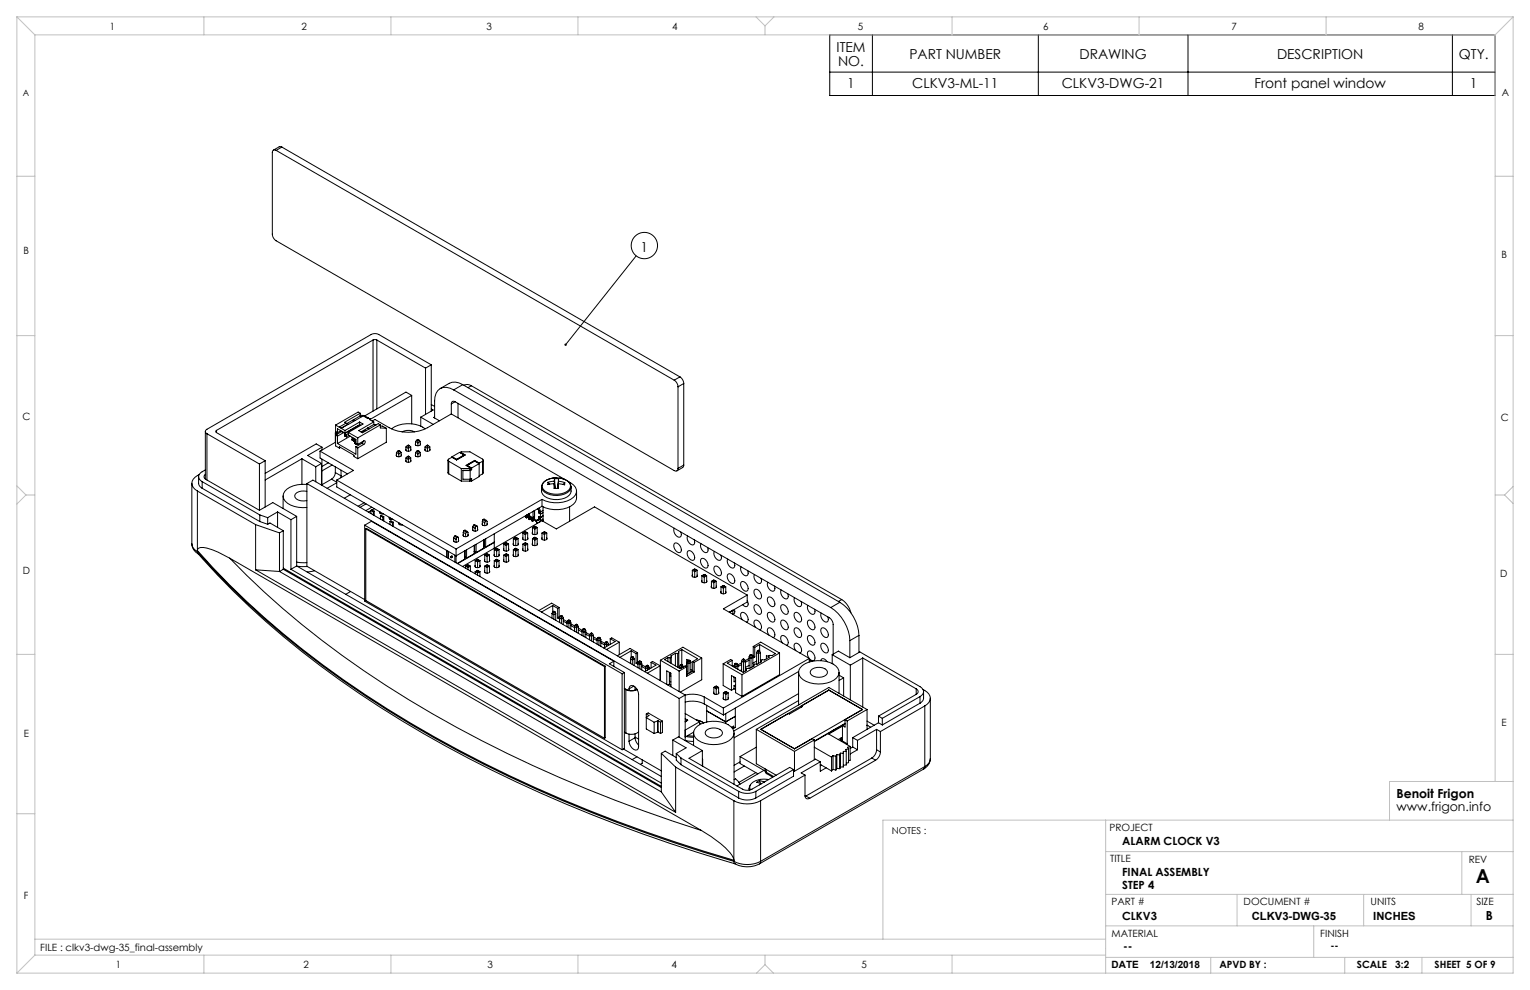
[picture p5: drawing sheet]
<svg xmlns="http://www.w3.org/2000/svg" width="432mm" height="279mm" viewBox="0 0 432 279" stroke-linecap="round" stroke-linejoin="round" font-family="sans-serif">
<g fill="none" stroke="#000" stroke-width=".28">
<path d="M234.2 9.8h187.8v17.2h-187.8zM246.2 9.8v17.2M293 9.8v17.2M335.3 9.8v17.2M409.9 9.8v17.2M234.2 20.4h187.8M77.9 42.4a.66 .66 0 0 0-.7 0 .66 .66 0 0 0-.3 .7v23a2.38 2.38 0 0 0 1 1.9l112.4 64.8a.66 .66 0 0 0 .7 .1 .66 .66 0 0 0 .4-.7M77.9 42.4l112.4 64.9M79.5 41.5l-.5-.1-1.8 1M79.5 41.5l-1.6 .9M79.5 41.5l112.4 64.9M179.5 72.2l-19.9 25.1"/>
<path d="M105.3 96h1.1M105.3 96l-44.2 25.5M105.3 96v20M106.4 96l13.7 7.9M106.4 96v19.4M94.7 120l1.1 .5M94.7 120v1.8l.5 .3M97.7 119.4l-1.9 1.1M98.2 119.7l.1 .1M98.2 119.7l-1.9 1.1M99.7 118.5v.5M99.7 118.5l.5 .2"/>
<path d="M99.7 118.5l-1.8 1M101.5 119.1l1 .6-4.2 2.3M101.5 119.1l-4.1 2.4M101.5 119.1v.7M101.5 119.8l-4.2 2.6M101.5 119.8l.3 .2M101.7 116.6l-.6-.3-6.4 3.7M101.7 117.2l1.1 .1 1 .6M101.7 116.6l-4.5 2.6 1 .5M101.7 117.4l.4 .2M101.7 116.6v.8M101.7 117.4l-2 1.1"/>
<path d="M103.3 117.9h.5M103.8 117.9v.1M104.5 118.3l-2-.9-6.2 3.5M104.5 118.3l-.2 .1 1.2 .7M104.5 118.3v.2M105.5 119.1l-4.3 2.4 1.1 .6 4.5-2.5 .5 .3M105.5 119.1v.7M105.5 119.8l-1.7 1M105.5 119.8l.6 .1M107.3 119.9l-6.3 3.7M107.3 119.9v.9l1.7 .1M116.2 111.6l-1.6-.9-11.7 6.7"/>
<path d="M116.2 111.6l-11.7 6.8M116.2 111.6v8M118.7 117.7l3.6 2.1M118.7 117.7v2.6M120.1 103.9v13.1M121.7 103l-14.8-8.6a2.38 2.38 0 0 0-2.2 0l-46.3 26.8a.66 .66 0 0 0-.4 .6 .66 .66 0 0 0 .4 .6M121.7 103l-1.6 .9M121.7 103v13M121.7 115.4l.6 .3-3.6 2M121.7 114.2l1 .5M122.7 117.7l-.3 .1 1.6 1M127.4 116.8l-6.8 3.9a11.9 11.9 0 0 1-10.7 0l-4.1-2.3-.8 .4"/>
<path d="M127.4 114v2.8M127.4 116.8l32.1 18.6M128 110a3.3 3.3 0 0 0-3.8-.3 3.3 3.3 0 0 0-1.5 3.4v4.9M128 110l106.5 61.5M128.4 113.4l105.7 60.9a2.38 2.38 0 0 1 1 1.9v8.4M128.4 113.4a.66 .66 0 0 0-.7-.1 .66 .66 0 0 0-.3 .7M128.4 113.4l-1 .6M129.3 113.8v4.1M130.6 108.6a3.8 3.8 0 0 0-3.8-.4l-2.6 1.5M130.6 108.6l-2.6 1.4M130.6 108.6l106.4 61.4M131 108.8l.1-.1a1.9 1.9 0 0 1 1.9 .2"/>
<path d="M133 108.9l104.6 60.3M133 108.9l-.9 .5M190.3 107.3a2.38 2.38 0 0 1 1.1 1.9M191.4 109.2v23M191.9 106.4a2.38 2.38 0 0 1 1.1 1.8M191.9 106.4l-1.6 .9M193 108.2l-1.6 1M193 108.2v23.1M54.1 136.4v17.1a2.67 2.67 0 0 0 1.6 2.2M55.7 138.6v17.1M55.7 138.6l16.4 9.5M56 134.5v1.9a1.71 1.71 0 0 0 1.1 1.4"/>
<path d="M56.2 133.9a2.54 2.54 0 0 0-1.6 3.7l1.1 1M57.1 137.8l16.2 9.4M57.1 135.9l16.2 9.4M57.1 135.9v1.9M58 133.9a.79 .79 0 0 0-.4 .7 .79 .79 0 0 0 .5 .7l15.1 8.7M58 132.6a2.66 2.66 0 0 0-2 1.9 1.71 1.71 0 0 0 1.1 1.4M58 121.8v13.4M58.4 122.4l14.8 8.6M58.4 122.4v13.1M61.1 121.5a.33 .33 0 0 0-.2 .3 .33 .33 0 0 0 .2 .3M61.1 122.1l13.7 7.9M61.1 121.5v.6"/>
<path d="M73.2 131v13M74.8 130l-1.6 1M74.8 130v13.1M79.9 140v3.5M85.2 129.5l-10.4 6M85.2 129.5l3.9 2.2M85.2 129.5v7.2M86.6 136.7h-.2a7.1 7.1 0 0 0-6 2 2.55 2.55 0 0 0 1.6 3.8 9 9 0 0 0 4.6 .7M86.6 138.7a2.73 2.73 0 0 0-3.4 1.2 2.55 2.55 0 0 0 3.4 1.4M86.6 136.5v23.3l16.3 9.4M86.6 136.5l105.1 60.6M86.6 136.5l1.7-1 105.1 60.7"/>
<path d="M89.1 131.7v4.3M90.3 127.3l9.5 5.5-4.8 2.7M90.3 127.3v2l7.8 4.4M90.7 130.8l-1.6 .9M90.7 130.8v6.1M90.9 126.2l-4.1 2.3 3.9 2.3M90.9 126.2l-1.7-.9-14.4 8.3M90.9 126.2v.8M90.9 129.6v7.4M92.7 130.6l-1.8 1.1M93.6 135.2l-2.7 1.6M93.6 135.2l1.4 .9"/>
<path d="M93.7 131.2l-2.8 1.7M94.6 133.4a2.38 2.38 0 0 1-1 1.8M94.6 122.2l.6 .3M94.6 133.4l1.7 .9M94.6 122.2v2.6M94.6 131.8v1.6M94.7 122.8v3l1.1 .7M94.7 122.8l.5 .3M94.7 124.8l-4.4 2.5M95 122l-.4 .2M95 136.2l-2.7 1.6M95 135.5l33.7 19.4"/>
<path d="M95 135.5v1.9l33.7 19.5 24.3-14M95.2 125.2l5.2 3v-2.1M95.2 123.1v2.1M95.8 120.5l.5 .3M95.8 126.5v-.4l4.1 2.4v.3l1.1 .7M96.1 126.3l-.3 .2M96.2 121.6l-1 .5M96.3 134.3l-.1 .5M96.3 132.7v1.6M96.3 120.9l1.1 .6M96.3 120.8v.1M96.4 121.8l.5 .3"/>
<path d="M96.4 121.8l-1.7 1M96.5 121.7l-.1 .1M96.9 122.1l-1.7 1M97 122l-.1 .1M97.3 123h.1M97.3 123l.5 .3M97.3 122.8l.1 .1M97.3 122.4l.5 .3M97.3 122.4v.6M97.4 121.5v.7l-2.2-1.2v1.1M97.4 122.9v.1M97.8 122.7l-.4 .2"/>
<path d="M97.8 122.7v.6M98.3 122l2.7 1.6M98.3 122v.8l2.1 1.2 .1 1.4M98.3 122.4l-.5 .3M98.5 122.9l-.7 .4M98.8 123.1l-3.6 2.1M98.9 139.6l-1.7 1M99.4 123.6v.6l.5 .3M99.4 124.1h.1M99.4 123.6l.5 .3M99.5 124.1v.2M99.5 123.5l-.1 .1"/>
<path d="M99.7 120.9h.1M99.9 123.9v.6M99.9 123.9l-.4 .2M100.1 124.8v.3l.4 .3M100.1 124.8l.3 .2M100.1 123.8l-.2 .1M100.4 125.1l.6 .3M100.4 126.1l.6 .3M100.4 124.2l-.5 .3M100.4 124.6l-.3 .2M100.7 125.3l-.2 .1M101 125.4l2-1 .1 .5-.4 .5"/>
<path d="M101 123.6v1.8M101 126.4v3.1M101 120.2l.2 .2M102.1 125.1l.6 .3M102.1 125.1l-1.7 1M102.5 124.5l-.4 .6M102.7 125.4l-1.7 1M103.3 121.6l-.2-.2-1 .6M103.8 120.8l-1.9 1.1M103.8 120.8l.4 .2M107.3 120.2l.7 .1 1 .6M109 120.9v3.9l-8 4.7"/>
<path d="M110.5 121a8.4 8.4 0 0 1 9.5 0M111.9 128.3a.68 .68 0 0 0 .7 .6 .68 .68 0 0 0 .6-.6M111.9 127.7l.7 .4 .6-.4M111.9 127.7v1M112.3 127.3l.3 .2M112.3 127.3l.3-.1 .3 .1M112.3 127.3l-.4 .4M112.6 127.5v1.4M112.9 127.3l.3 .4M112.9 127.3l-.3 .2M113.2 127.7v1M114.6 126.8a.68 .68 0 0 0 .6 .6 .68 .68 0 0 0 .7-.6"/>
<path d="M114.6 129.9a.68 .68 0 0 0 .6 .6 .68 .68 0 0 0 .7-.6M114.6 129.3l.6 .3 .7-.3M114.6 126.1v1M114.6 129.3v.9M114.6 126.1l.6 .4 .7-.4M114.9 128.9l-.3 .4M114.9 128.9l.3 .2M114.9 128.9l.3-.2 .3 .2M114.9 125.8l.3 .1M114.9 125.8l.3-.2 .3 .2M114.9 125.8l-.3 .3M115.2 125.9v1.5"/>
<path d="M115.2 129.1v1.4M115.5 128.9l.4 .4M115.5 128.9l-.3 .2M115.5 125.8l-.3 .1M115.5 125.8l.4 .3M115.9 126.1v1M115.9 129.3v.9M117 121.9a3.8 3.8 0 0 0-3.5 0M117.3 125.2a.68 .68 0 0 0 .6 .6 .68 .68 0 0 0 .7-.6M117.3 128.3a.68 .68 0 0 0 .6 .6 .68 .68 0 0 0 .7-.6M117.3 124.6l.6 .4 .7-.4M117.3 127.7l.6 .4 .7-.4"/>
<path d="M117.3 124.6v1M117.3 127.7v1M117.6 127.3l-.3 .4M117.6 127.3l.3 .2M117.6 127.3l.3-.1 .3 .1M117.6 124.2l.3 .2M117.6 124.2l.3-.2 .3 .2M117.6 124.2l-.3 .4M117.9 124.4v1.4M117.9 127.5v1.4M118.2 127.3l-.3 .2M118.2 127.3l.4 .4"/>
<path d="M118.2 124.2l-.3 .2M118.2 124.2l.4 .4M118.6 124.6v1M118.6 127.7v1M120 126.8a.68 .68 0 0 0 .6 .6 .68 .68 0 0 0 .7-.6M120 126.1l.6 .4 .7-.4M120 126.1v1M120.3 125.8l.3-.2 .3 .2M120.3 125.8l-.3 .3M120.3 125.8l.3 .1M120.6 125.9v1.5M120.9 125.8l-.3 .1"/>
<path d="M120.9 125.8l.4 .3M121.3 126.1v1M126.4 129.9v3.5l.2 .3M126.6 130.2l3.6 2M126.6 130.2v3.5M126.6 133.7l3.6 2.1M127.5 129l-.9 .6a.32 .32 0 0 0-.2 .3 .32 .32 0 0 0 .2 .3M127.6 128.9l1.3 .7M127.6 128.9v.2M127.6 129.1l1.3 .6M128.9 129.6v.1M130 127.6l2.6-.1 3.6 2.1a.32 .32 0 0 1 .2 .3 .32 .32 0 0 1-.2 .3"/>
<path d="M130 127.6l1.3 .8-2.4 1.4-1.4-.8M130 127.8l1.2 .7M130 127.8h-.1M130 127.6v.2M130.2 135.8h2.4M130.2 132.2v3.6M130.2 132.2h2.4M130.6 132.8h2.1M131 128.4l-1.3-.7-2.1 1.2M131 128.4l-2.1 1.3M131 128.4l-2.1 1.2M131.8 131.3l1.2 .8"/>
<path d="M131.8 131.3l1.3 .8M132.6 132.2v.5M132.6 135.3v.5M132.6 132.7h-2v2.6h2.1M132.7 132.8v2.5M132.7 135.3l.4-.3v.8M132.8 132.1l-.2 .1M132.8 132.1h.2M132.9 135.6l.2 .2M133 132.5l-.4 .2M133 132.5l.1 .1M133 132.1v.4"/>
<path d="M133 135.1v.5l-.4 .2M133.1 132.6l-.4 .2M133.1 132.1v.5M134 129.9l1.3 .8M134 129.9l-2.5 1.4 1.3 .8M134 130.1l-2.4 1.3M134 130.1l1.2 .8M134 129.9v.2M135.2 130.9l-2.1 1.2M135.2 130.9l-1.2-.8-2.2 1.2M135.3 130.7l-.1 3.8-2.1 1.3M136.2 130.2l-.9 .5"/>
<path d="M136.2 130.2v3.5M136.2 133.7l-1 .6M136.4 129.9v3.5l-.2 .3M154.7 136.1l-.1 .7 1.8-.3M154.7 136.1l.4 .5M156.4 136.5v.5a.55 .55 0 0 0-.1 .6 .55 .55 0 0 0 .6 .2h.2a.55 .55 0 0 0 .5-.2 .55 .55 0 0 0 0-.6v-.5M156.4 136.5l.2 1.3M156.4 135.8l-1.7 .3M156.4 135.8l.2 2M156.5 135.1h1.1M156.5 135.1l-.1 .7M156.5 135.1l.2 2.7"/>
<path d="M157.1 134.9l1.2 .1M157.1 134.9h-.4a5.1 5.1 0 0 0-3.5 1.5 1.79 1.79 0 0 0 1.3 2.6 5.2 5.2 0 0 0 6.4-1.3 2.48 2.48 0 0 0-2.6-2.7M157.1 134.9a4.6 4.6 0 0 0-4.1 1.8l-.1 .8M157.6 135.8l1.8 .4M157.6 135.8l-.2 2 .2-1.3M157.6 135.1v.7M157.6 135.1l-.2 2.7M158.3 135a2.65 2.65 0 0 1 2.8 3 4.9 4.9 0 0 1-5.7 1.6 2.59 2.59 0 0 1-2.6-2.2 2.72 2.72 0 0 0 2.6 3.4 5.3 5.3 0 0 0 5.7-1.7l.1-1.7M159.4 136.2v.6l-1.8-.3M159.4 136.2l-.5 .5M160.2 135.8a3.5 3.5 0 0 1 2.5 3.2 5.1 5.1 0 0 1-5.1 2.9 8.5 8.5 0 0 1-4.6-1M162.7 138.6a3.7 3.7 0 0 1-2.7 4.7 9.1 9.1 0 0 1-7-.4"/>
<path d="M193 131.3l-.2 .5-1.8 1.1M193 131.3l-1.6 .9M54.2 153.5a3.3 3.3 0 0 0 1.9 2.9M55.7 155.7a253 253 0 0 0 67 52.6 401.5 401.5 0 0 0 84.4 34.8M55.7 155.7l.2 .6M55.9 156.3a243.8 243.8 0 0 0 57.5 47.1 394.5 394.5 0 0 0 94.1 40.4M64.8 157.5a267 267 0 0 0 71 51.5 401.4 401.4 0 0 0 62.2 25.4M64.8 157.5a16.7 16.7 0 0 0-8.3-3l-.5 .3-.3 .6a253 253 0 0 0 67 52.6 401.6 401.6 0 0 0 84.4 34.8v-.3a7.1 7.1 0 0 0-2.4-3.2l-4-3.2-2.7-1.7M64.8 157.5l133.2 76.9M72.1 148.1v12.7M72.1 148.1l6.8 2.3M73.2 144l3.8-2.2 6.7 3.9"/>
<path d="M73.3 145.3l2.2 .8M73.3 147.2l2.2 .8M73.3 145.3v1.9M75.5 148l.7-.4 3.8 2.2M75.5 146.1v1.9M78.3 144.5l3.8 2.2M78.3 144.5v4.3M78.3 144.5l-2.8 1.6M78.9 150.4v10.9M80 149.8l-1.1 .6M80 149.8v10.9M82.1 146.7v14"/>
<path d="M83.7 158.6l2.9 .2M83.7 159.7l-1.6 1M83.7 159.7l102.9 59.4M83.7 145.7l-1.6 1M83.7 145.7v14M83.9 159.8l2.8 .1M102.8 141.9l-1.7 1M102.9 148.2l72.7 42M102.9 148.2l1.9-1.1 68.4 39.5M102.9 148.2v21.5l72.7 41.9M103.2 149.3l.3-.2 67.3 38.9M103.2 149.3l67.4 38.8"/>
<path d="M103.2 149.3v20.2l67.4 38.9M103.3 142.2l-1.7 1M104.7 144l.2-.1 .7 .4M104.7 144l.6 .4M104.7 144v.9M104.7 144.1l-.7 .4M104.9 143.1l-1.7 1M105.3 144.4v.9M105.6 144.3l-.3 .1M105.6 144.3v1.2M105.6 143.6l-.6 .3M107.2 144.4a.62 .62 0 0 0 .3 .7 .62 .62 0 0 0 .7-.1"/>
<path d="M107.4 145.6l.2-.2 .7 .4M107.4 145.6l.6 .4M107.4 144.5v.5M107.4 145.6v.9M108 144.9v.1M108 146v.9M108.3 145.8l-.3 .2M108.3 145.8v1.2M109.9 146a.62 .62 0 0 0 .3 .6 .62 .62 0 0 0 .7 0M110.1 147.2l.2-.2 .7 .4M110.1 147.2l.6 .3M110.1 146.1v.4"/>
<path d="M110.1 147.2v.9M110.7 146.5v.1M110.7 147.5v.9M111 147.4l-.3 .1M111 147.4v1.2M112.6 147.5a.62 .62 0 0 0 .3 .7 .62 .62 0 0 0 .7-.1M112.8 147.7v.4M113.4 148v.2M126 155.3v2M126.4 155.5v2M126.6 155.6v2M127.1 157.1l.2 .3"/>
<path d="M127.1 157.1l.2 .1M127.3 157.2v.2M127.7 157l-.4 .4M127.7 157l-.6 .1M127.7 157l-.4 .2M128 152.4a.68 .68 0 0 0 .7 .6 .68 .68 0 0 0 .7-.6M128 151.8l.7 .4M128 151.8v1M128.2 151.3l-.2 .5M128.2 151.3l.7 .4M128.2 151.3l.3-.1 .7 .3M128.4 156.7v1.9"/>
<path d="M128.7 152.2v.8M128.7 154.9v3.9M128.9 151.7l-.2 .5M129.2 151.5l-.3 .2M129.2 151.5l.2 .3v1M130.7 150.9a.68 .68 0 0 0 .7 .6 .68 .68 0 0 0 .7-.6M130.7 150.2l.7 .4M130.7 150.2v1M130.9 149.8l-.2 .4M130.9 149.8l.7 .4M130.9 149.8l.3-.2 .7 .4M131.1 155.5v2.3l-2.1 1.2"/>
<path d="M131.1 157.2l.6 .3M131.3 155.4v1.9M131.4 159.8l.7 .4 .7-.4M131.4 150.6v.9M131.4 157.3v.1M131.4 159.8v.6M131.4 159.8l.7-.4 .7 .4M131.6 150.2l-.2 .4M131.7 155.2v2.3M131.8 159.6l.3 .1M131.9 150l.2 .2v1M131.9 150l-.3 .2"/>
<path d="M132.1 159.7v1.1M132.4 159.6l-.3 .1M132.8 159.8v1.4M133.4 149.3a.68 .68 0 0 0 .7 .6 .68 .68 0 0 0 .7-.6M133.4 148.7l.7 .4M133.4 148.7v1M133.6 148.2l.3-.2 .7 .4M133.6 148.2l-.2 .5M133.6 148.2l.7 .4M133.8 153.9v2.4l-2.1 1.2M133.8 155.6l.6 .3M134 153.8v1.9"/>
<path d="M134.1 159.6a.67 .67 0 0 0 .7 .6 .67 .67 0 0 0 .7-.6M134.1 149.1v.8M134.1 155.8h.1M134.1 158.2v1.8M134.1 158.2l.7 .4 .7-.4M134.3 148.6l-.2 .5M134.4 153.6v2.3M134.5 158l.3 .2M134.5 158l.3-.2 .7 .4M134.5 158l-.4 .2M134.6 148.4l.2 .3v1M134.6 148.4l-.3 .2"/>
<path d="M134.8 158.2v2M135.1 158l-.3 .2M135.5 158.2v1.8M136.1 147.8a.68 .68 0 0 0 .7 .6 .68 .68 0 0 0 .7-.6M136.1 147.1l.7 .4M136.1 147.1v1M136.3 146.7l.3-.2 .7 .4M136.3 146.7l-.2 .4M136.3 146.7l.7 .3M136.5 152.4v2.3l-2.1 1.2M136.5 154.1l.6 .3M136.7 152.3v1.9"/>
<path d="M136.8 158a.67 .67 0 0 0 .7 .7 .67 .67 0 0 0 .6-.7M136.8 147.5v.9M136.8 154.2v.1M136.8 156.7v1.7M136.8 159.8v1.7M136.8 159.8l.7 .4 .6-.4M136.8 156.7l.7 .4 .6-.4M136.8 159.8l.7-.4 .6 .4M137 147l-.2 .5M137.1 152.1v2.3M137.2 159.6l.3 .1M137.2 156.4l.3-.1 .6 .4"/>
<path d="M137.2 156.4l.3 .2M137.2 156.4l-.4 .3M137.3 146.9l-.3 .1M137.3 146.9l.2 .2v1M137.5 156.6v2.1M137.5 159.7v2.1M137.8 159.6l-.3 .1M137.8 156.4l-.3 .2M138.1 156.7v1.7M138.1 159.8v1.7M139.4 153l.1 .1M139.5 156.5a.67 .67 0 0 0 .7 .6 .67 .67 0 0 0 .6-.6"/>
<path d="M139.5 159.6a.67 .67 0 0 0 .7 .6 .67 .67 0 0 0 .6-.6M139.5 150.7v2.3l-2.4 1.4M139.5 153.1v1.6M139.5 155.1v1.8M139.5 158.2v1.8M139.5 153.1l-10.4 6M139.5 158.2l.7 .4 .6-.4M139.5 155.1l.7 .4 .6-.4M139.9 158l.3-.2 .6 .4M139.9 154.9l.3 .2M139.9 154.9l.3-.2 .6 .4M139.9 158l.3 .2"/>
<path d="M139.9 158l-.4 .2M139.9 154.9l-.4 .2M140.2 155.1v2M140.2 158.2v2M140.5 158l-.3 .2M140.5 154.9l-.3 .2M140.8 155.1v1.8M140.8 158.2v1.8M142.2 154.9a.67 .67 0 0 0 .7 .6 .67 .67 0 0 0 .6-.6M142.2 158a.67 .67 0 0 0 .7 .7 .67 .67 0 0 0 .6-.7M142.2 156.7l.7-.4 .6 .4M142.2 153.6l.7 .3 .6-.3"/>
<path d="M142.2 153.6l.7-.4 .6 .4M142.2 156.7l.7 .4 .6-.4M142.2 153.6v1.7M142.2 156.7v1.7M142.6 156.4l.3 .2M142.6 153.3l.3 .2M142.9 153.5v2M142.9 156.6v2.1M143.2 156.4l-.3 .2M143.2 153.3l-.3 .2M143.5 153.6v1.7M143.5 156.7v1.7"/>
<path d="M144.9 153.3a.67 .67 0 0 0 .7 .7 .67 .67 0 0 0 .6-.7M144.9 156.5a.67 .67 0 0 0 .7 .6 .67 .67 0 0 0 .6-.6M144.9 152l.7-.4 .6 .4M144.9 155.1l.7 .4 .6-.4M144.9 152l.7 .4 .6-.4M144.9 152v1.8M144.9 155.1v1.8M145.3 154.9l.3 .2M145.3 154.9l-.4 .2M145.3 154.9l.3-.2 .6 .4M145.3 151.8l.3 .1M145.6 151.9v2.1"/>
<path d="M145.6 155.1v2M145.8 154.9l-.2 .2M145.8 151.8l-.2 .1M146.2 152v1.8M146.2 155.1v1.8M147.6 151.8a.67 .67 0 0 0 .6 .6 .67 .67 0 0 0 .7-.6M147.6 154.9a.67 .67 0 0 0 .6 .6 .67 .67 0 0 0 .7-.6M147.6 150.4l.6 .4 .7-.4M147.6 153.6l.6 .3 .7-.3M147.6 150.4v1.8M147.6 153.6v1.7M148 153.3l.2-.1 .7 .4"/>
<path d="M148 150.2l.2 .2M148 153.3l-.4 .3M148 150.2l.2-.1 .7 .3M148 150.2l-.4 .2M148 153.3l.2 .2M148.2 150.4v2M148.2 153.5v2M148.3 145.7l.3 .2M148.3 145.7v.3l.3 .2M148.5 150.2l-.3 .2M148.5 153.3l-.3 .2M148.6 145.5l.3 .2"/>
<path d="M148.6 145.9v.3M148.6 145.5l-.3 .2M148.7 145.4l-.1 .1M148.7 145.4l.3 .1M148.7 145.3v.1M148.9 145.2l.4 .2M148.9 150.4v1.8M148.9 153.6v1.7M148.9 145.7l-.3 .2M149 145.5l-.1 .2M149 145.3v.2M149.1 145.1v.1"/>
<path d="M149.1 146.2l.4 .2M149.1 146.2v.3l.4 .2M149.2 145h.1M149.2 145.4l-.1 .4-.5 .4M149.3 145l.2 .4M149.3 145l-.2 .2M149.3 145.1v.3M149.3 145.4h.2M149.4 145.1l-.3 .1M149.5 146.4v.3M149.5 146l.3 .2M149.5 146l-.4 .2"/>
<path d="M149.5 145.4v.3l.8 .4 .1-.1M149.6 145.9l-.1 .1M149.6 145.9l.3 .1M149.6 145.7v.2M149.8 146.2l-.3 .2M149.9 146l-.1 .2M149.9 145.9v.1M150 146.7l.3 .2M150 146.7v.3l.3 .1M150.1 146l-.6 .7M150.3 150.2a.67 .67 0 0 0 .6 .7 .67 .67 0 0 0 .7-.7M150.3 153.3a.67 .67 0 0 0 .6 .7 .67 .67 0 0 0 .7-.7"/>
<path d="M150.3 152l.6 .4 .7-.4M150.3 152l.6-.4 .7 .4M150.3 148.9v1.7M150.3 152v1.8M150.3 148.9l.6 .4 .7-.4M150.3 146.9v.2M150.3 146.5l.3 .2M150.3 146.5l-.3 .2M150.4 146.3l-.1 .2M150.4 146.1v.2M150.4 146.3l.3 .2M150.4 144.3v.1"/>
<path d="M150.4 146l.5-.3-.5 .4M150.4 144.4l.5-.3v2.5M150.4 144.4v1.6M150.6 146.7l-.3 .2M150.7 151.8l.2 .1M150.7 148.7l-.4 .2M150.7 148.7l.2-.2 .7 .4M150.7 148.7l.2 .1M150.7 146.5l-.1 .2M150.7 145.9v.6M150.8 145.9l.1 .4M150.9 145.7v.1"/>
<path d="M150.9 144.6h.1M150.9 144.8h.1M150.9 145.5h.1M150.9 146.6l-.6 .5M150.9 148.8v2.1M150.9 151.9v2.1M151.2 151.8l-.3 .1M151.2 148.7l-.3 .1M151.3 147.1l.3 .5M151.6 147.6h.1M151.6 148.9v1.7M151.6 152v1.8"/>
<path d="M151.7 146.8h.1M151.7 143.6l.4 .5v.7M151.8 143.6l.3 .8M151.8 146.8l-.5 .3 .8-.3M152.1 143.4l.5 1.1M152.1 146.8h.1M152.1 146.6l-1 .2-.2-.2M152.1 144.8l.4 .2M152.1 146.7h-.1M152.1 146.6v.2M152.1 144.4h.1M152.1 146.6h.1"/>
<path d="M152.2 144.7l-.1 .1M152.2 144.7l.4 .2M152.2 144.7l.4 .3M152.2 145.8l-.1 .2 .5 .2M152.3 147.3l-.7 .3M152.5 146l-.4-.2v.8M152.5 145v1M152.6 146.9l-.2 .4M152.6 144.5v.4M152.6 146.2v.7M152.6 145h-.1M152.6 145.9l-.1 .1"/>
<path d="M152.6 145.9l.1 .1M152.7 146l-.1 .2M153 151.8a.67 .67 0 0 0 .6 .6 .67 .67 0 0 0 .7-.6M153 140.9l-24.3 14M153 140.9v2M153 150.4v1.8M153 146.9l-22.4 13M153 146.9l4 2.4 10.8-6.2 43.1 24.8M153 150.4l.6 .4 .7-.4M153.3 144.7l-.7 .2M153.3 146.8l-.3 .2M153.3 143v4.1"/>
<path d="M153.3 147l-.1 .1M153.3 145.7l-.6 .3M153.3 145.6l-.7 .3M153.3 144.1l-.7 .4M153.3 146.5l-.7 .4M153.3 150.2l-.3 .2M153.3 150.2l.3-.1 .7 .3M153.3 150.2l.3 .2M153.6 150.4v2M153.9 150.2l-.3 .2M154.3 150.4v1.8M160.8 143v4.1"/>
<path d="M190.3 149.1a1.86 1.86 0 0 0 1.7 2.5 1.21 1.21 0 0 0 .2-1.4M190.5 153.3a1.76 1.76 0 0 1 1.5 2.6 1.76 1.76 0 0 1-1.5-2.6zM194.1 151.3a1.86 1.86 0 0 0 1.7 2.4 1.21 1.21 0 0 0 .1-1.4M194.2 155.5a1.76 1.76 0 0 1 1.6 2.6 1.76 1.76 0 0 1-1.6-2.6zM197.8 153.4a1.86 1.86 0 0 0 1.7 2.5 1.2 1.2 0 0 0 .2-1.4M198 157.6a1.76 1.76 0 0 1 1.5 2.7 1.76 1.76 0 0 1-1.5-2.7zM201.6 155.6a1.86 1.86 0 0 0 1.7 2.5 1.21 1.21 0 0 0 .2-1.4M201.8 159.8a1.76 1.76 0 0 1 1.5 2.6 1.76 1.76 0 0 1-1.5-2.6zM205.4 157.8a1.86 1.86 0 0 0 1.7 2.5 1.2 1.2 0 0 0 .1-1.4M209.1 160a1.86 1.86 0 0 0 1.7 2.4 1.21 1.21 0 0 0 .2-1.4M72.1 160.8l118.6 68.5M72.1 160.8l6.8 .5"/>
<path d="M78.9 161.3l107.7 62.2M80 160.4l106.6 61.5M80 160.7l-1.1 .6M80 160.7l106.6 61.6M82.1 160.7l104.5 60.3M88.8 161.1l-2.1 .3M98.9 166.9l-1.3 .8M132.8 161.1v.1M134.1 161.3l.7 .4 .7-.4M134.1 161.3v.6M134.5 161.1l.3-.2 .7 .4M134.5 161.1l-.4 .2"/>
<path d="M134.5 161.1l.3 .2M134.8 161.3v1M135.1 161.1l-.3 .2M135.5 161.3v1.4M136.8 161.1a.67 .67 0 0 0 .7 .7 .67 .67 0 0 0 .6-.7M155.8 173.2l.5 .3 .5-.3M155.8 173.2v1.3M156 170.9l1.4 .8M156 172.7l.3 .2M156 172.7l.3-.2 .3 .2M156 170.9l-3.2 1.8M156 170.9v1.8"/>
<path d="M156 172.7l-.2 .5M156.3 172.9v1.9M156.6 172.7l.2 .5M156.6 172.7l-.3 .2M156.8 173.2v1.9M157.4 174.4l.5 .3M157.4 171.7v2.7M157.8 171.4l-2.1-1.2-3.6 2.1M157.8 174.1l.2 .1M157.8 171.4l-.4 .3M157.8 174.1l-.4 .3M157.8 171.4v2.7"/>
<path d="M157.9 174.4l.5 .3 .6-.3M157.9 174.4v1.3M158.1 173.9l.3 .2M158.1 173.9l.3-.2 .4 .2M158.1 173.9l-.2 .5M158.4 174.1v1.9M158.8 173.9l.2 .5M158.8 173.9l-.4 .2M159 175.3l1 .6M159 174.8l1.1 .7M159 174.4v1.9M160 175.6l.6 .3 .5-.3"/>
<path d="M160 175.6v1.3M160.2 175.1l.4 .2M160.2 175.1l.4-.2 .3 .2M160.2 175.1l-.2 .5M160.6 175.3v1.9M160.9 175.1l.2 .5M160.9 175.1l-.3 .2M161.1 176.5l1 .6M161.1 176l1.1 .7M161.1 175.6v1.9M162.1 176.8l.6 .3 .5-.3M162.1 176.8v1.3"/>
<path d="M162.4 176.3l.3 .2M162.4 176.3l.3-.1 .3 .1M162.4 176.3l-.3 .5M162.7 176.5v1.9M163 176.3l.2 .5M163 176.3l-.3 .2M163.2 177.8l1.1 .6M163.2 177.3l1.1 .6M163.2 176.8v1.9M164.3 178.1l.5 .3 .5-.3M164.3 178.1v1.2M164.5 177.6l.3 .2"/>
<path d="M164.5 177.6l.3-.2 .3 .2M164.5 177.6l-.2 .5M164.8 177.8v1.9M165.1 177.6l.2 .5M165.1 177.6l-.3 .2M165.3 179l1.1 .6M165.3 178.5l1.2 .6M165.3 178.1v1.9M166.4 179.3l.5 .3 .6-.3M166.4 179.3v1.3M166.6 178.8l.3 .2M166.6 178.8l.3-.2 .3 .2"/>
<path d="M166.6 178.8l-.2 .5M166.9 179v1.9M167.2 178.8l.3 .5M167.2 178.8l-.3 .2M167.5 179.7l1.1 .7M167.5 179.3v1.9M195.4 162.3a.67 .67 0 0 0 .7 .6 .67 .67 0 0 0 .6-.6M195.4 160.9l.7 .4 .6-.4M195.4 160.9v1.8M195.8 160.7l.3-.1 .6 .3M195.8 160.7l.3 .2M195.8 160.7l-.4 .2"/>
<path d="M196.1 160.9v2M196.4 160.7l-.3 .2M196.7 160.9v1.8M198.1 163.8a.67 .67 0 0 0 .7 .7 .67 .67 0 0 0 .6-.7M198.1 162.5l.7-.4 .6 .4M198.1 162.5l.7 .4 .6-.4M198.1 162.5v1.8M198.5 162.3l.3 .1M198.8 162.4v2.1M199.1 162.3l-.3 .1M199.4 162.5v1.8M200.8 165.4a.67 .67 0 0 0 .7 .6 .67 .67 0 0 0 .6-.6"/>
<path d="M200.8 164.1l.7 .3 .6-.3M200.8 164.1v1.7M201.2 163.8l-.4 .3M201.2 163.8l.3-.1 .6 .4M201.2 163.8l.3 .2M201.5 164v2M201.7 163.8l-.2 .2M202.1 164.1v1.7M203.5 167a.67 .67 0 0 0 .7 .6 .67 .67 0 0 0 .6-.6M203.5 165.6l.7 .4 .6-.4M203.5 165.6v1.8M203.9 165.4l.3-.2 .6 .4"/>
<path d="M203.9 165.4l.3 .2M203.9 165.4l-.4 .2M204.2 165.6v2M204.4 165.4l-.2 .2M204.8 165.6v1.8M205.5 162a1.76 1.76 0 0 1 1.6 2.6 1.76 1.76 0 0 1-1.6-2.6zM207.3 172a1.04 1.04 0 0 1-.4 1.4M209.3 164.2a1.76 1.76 0 0 1 1.5 2.6 1.76 1.76 0 0 1-1.5-2.6zM209.5 174.9a1.21 1.21 0 0 1 .2-2.1 1.9 1.9 0 0 1 1.1 2.7l-.2 .1M210.9 169.5a1.07 1.07 0 0 1-.4 1.7l-.9-.5M210.9 167.9v2l-5.1 2.9 1-.6v1.2M210.9 167.9l-6.7 3.9 24.2 14"/>
<path d="M212.9 162.1a1.86 1.86 0 0 0 1.7 2.5 1.21 1.21 0 0 0 .2-1.4M213.1 170.7a1.76 1.76 0 0 1 1.5 2.6 1.76 1.76 0 0 1-1.5-2.6zM213.1 166.3a1.76 1.76 0 0 1 1.5 2.7 1.76 1.76 0 0 1-1.5-2.7zM213.3 177.1a1.21 1.21 0 0 1 .1-2.1 1.9 1.9 0 0 1 1.2 2.7l-.2 .1M216.7 164.3a1.86 1.86 0 0 0 1.7 2.5 1.21 1.21 0 0 0 .2-1.4M216.9 172.9a1.76 1.76 0 0 1 1.5 2.6 1.76 1.76 0 0 1-1.5-2.6zM216.9 168.5a1.76 1.76 0 0 1 1.5 2.7 1.76 1.76 0 0 1-1.5-2.7zM217.1 179.3a1.21 1.21 0 0 1 .1-2.1 1.9 1.9 0 0 1 1.2 2.7h-.2M220.5 166.5a1.86 1.86 0 0 0 1.7 2.5 1.21 1.21 0 0 0 .1-1.4M220.6 175a1.76 1.76 0 0 1 1.6 2.7 1.76 1.76 0 0 1-1.6-2.7zM220.6 170.7a1.76 1.76 0 0 1 1.6 2.6 1.76 1.76 0 0 1-1.6-2.6zM224.2 168.7a1.86 1.86 0 0 0 1.7 2.5 1.21 1.21 0 0 0 .2-1.4"/>
<path d="M224.4 177.2a1.76 1.76 0 0 1 1.5 2.7 1.76 1.76 0 0 1-1.5-2.7zM224.4 172.9a1.76 1.76 0 0 1 1.5 2.6 1.76 1.76 0 0 1-1.5-2.6zM228 170.9a1.86 1.86 0 0 0 1.7 2.4 1.21 1.21 0 0 0 .2-1.4M228.2 179.4a1.76 1.76 0 0 1 1.5 2.6 1.76 1.76 0 0 1-1.5-2.6zM228.2 175a1.76 1.76 0 0 1 1.5 2.7 1.76 1.76 0 0 1-1.5-2.7zM231.8 173a1.86 1.86 0 0 0 1.7 2.5 1.21 1.21 0 0 0 .1-1.4M231.9 177.2a1.76 1.76 0 0 1 1.6 2.7 1.76 1.76 0 0 1-1.6-2.7zM234.5 171.5a11.9 11.9 0 0 1 5.3 9.3M237 170a11.9 11.9 0 0 1 5.4 9.3M237 170l-2.5 1.5M237.6 169.2l1.5 1.4 1 2.3M237.6 169.2l-1 .6"/>
<path d="M242.4 179.3l-2.6 1.5M242.4 179.3v4.8M167.5 180.2l1 .6M168.5 180.5l.5 .3 .6-.3M168.5 180.5v1.3M168.7 180l.3 .2M168.7 180l.3-.2 .4 .2M168.7 180l-.2 .5M169 180.2v1.9M169.4 180l.2 .5M169.4 180l-.4 .2M169.6 181.4l1 .6"/>
<path d="M169.6 180.9l1.1 .7M169.6 180.5v1.9M170.6 188.1v20.3M170.6 181.7v1.1M170.6 181.7l.6 .3 .5-.3M170.8 188l-.2 .1M170.8 188v20.2l-.2 .2M170.8 181.2l.4 .2M170.8 181.2l.4-.1 .3 .1M170.8 181.2l-.2 .5M171.2 181.4v1.1M171.5 181.2l.2 .5"/>
<path d="M171.5 181.2l-.3 .2M171.7 181.7v.5M172.2 180.3l.4-.3 2.2 1.2M172.2 180.3l1.4 .8-3.2 1.8M172.2 180.3v1.6M173.2 186.6l-1.2 .7 4.2 2.5M173.2 186.6v1.5M174.8 181.2l-3.6 2.1M174.8 181.2v3.6M175.6 190.2v21.4M176.2 194.3a3.3 3.3 0 0 0 3.6 .2M176.2 189.8l-.6 .4"/>
<path d="M176.2 189.8v21.4l-.6 .4M176.2 194.4l.4 .2M176.6 194.6v12.3M177.5 194.4l.4-.9a2.27 2.27 0 0 1 2.3 2.5v14.7l-.4 .9a2.27 2.27 0 0 1-2.3-2.4M177.5 194.4v.5M177.9 185.9l.6 .4 .5-.4M177.9 185.9v1.3M178.1 183.7l1.4 .8M178.1 183.7l-3.1 1.8M178.1 183.7v1.8M178.1 185.5l.4 .1M178.1 185.5l.4-.2 .3 .2"/>
<path d="M178.1 185.5l-.2 .4M178.5 185.6v1.9M178.8 185.5l.2 .4M178.8 185.5l-.3 .1M178.9 193.6l-1.4 .8M179 185.9v1.9M179.2 193.9v.9M179.5 184.5v2.7M179.5 187.2l.5 .3M179.7 194.4v.2M179.8 194.6a3.5 3.5 0 0 1-3.2 0M179.9 184.2l-2.1-1.2-3.6 2.1"/>
<path d="M179.9 184.2l-.4 .3M179.9 186.9l-.4 .3M179.9 186.9l.2 .1M179.9 184.2v2.7M180 187.2l.6 .3 .5-.3M180 187.2v1.3M180.3 186.7l.3 .2M180.3 186.7l.3-.2 .3 .2M180.3 186.7l-.3 .5M180.6 186.9v1.9M180.9 186.7l.2 .5M180.9 186.7l-.3 .2"/>
<path d="M181.1 188.1l1.1 .6M181.1 187.2v1.9M181.1 187.6l1.1 .6M182.2 188.4l.5 .3 .5-.3M182.2 188.4v1M182.4 187.9l-.2 .5M182.4 187.9l.3 .2M182.4 187.9l.3-.2 .3 .2M182.7 188.1v1M183 187.9l.2 .5M183 187.9l-.3 .2M183.2 188.4v.4"/>
<path d="M183.8 186.9l.4-.2 2.1 1.2M183.8 186.9l1.3 .8-3.1 1.9M183.8 186.9v1.6M186.3 187.9l-3.6 2.1M186.3 187.9v4.2M186.4 186.3v5.8M186.4 186.3l5.3 3.1M188.2 193.2v-3.9l1.1 .7v3.8M188.5 185.6l-1 .5 4.5 2.6 1.4-.8 .4 .3-2.1 1.2M188.5 185.6l.6 .1M188.5 185.6v1.1M188.9 189.8v3.3"/>
<path d="M188.9 193.1l-.4 .2M188.9 190.9h.2M188.9 192.2l.4 .3M188.9 193.1l.4 .2M189.1 185.7v1.4M189.1 189.9v1M189.3 190.8l-.2 .1M189.4 185.5l-.3 .2M189.4 185.5v1.8M190.6 184.4l-1.3 .7 .1 .4M190.6 184.4h.7M190.6 184.4v3.5"/>
<path d="M191.3 184.4v3.9M191.6 184.3l-.3 .1M191.6 184.3v4.2M191.7 189.4v5.8M191.7 197.1v10.9M191.8 188.2l.5 .3 .5-.3M191.8 188.2v.4M192 187.7l-.2 .5M192 187.7l.3 .2M192 187.7l.3-.2 .3 .2M192.3 187.9v.6M192.4 183.3l4.5 2.6-1.4 .8"/>
<path d="M192.4 183.3l-.9 .6 .1 .4M192.4 183.3v4.3M192.6 187.7l.2 .5M192.6 187.7l-.3 .2M192.8 188.2h.1M193.4 196.2v-.1a7.6 7.6 0 0 1 5.4 .6M193.4 198.1a7.6 7.6 0 0 1 5.4 .6M193.4 196.2l-1.7 .9M193.4 196.2v12.8M193.8 189.4l.1 .1M193.9 186.9l.1 3.4M193.9 189.6h-.1"/>
<path d="M194.1 186.5l-.2 .4M194.1 186.5l.3 .1M194.1 186.5l.3-.2 .4 .2M194.3 186.4l-.5-.3v4.8l2.1-1.3M194.4 186.6v3.4M194.8 186.5l-.4 .1M194.8 186.5l.2 .4-.6 .4-.5-.4M194.9 186.7l.1 3M195 189l.5 .3M195.5 186.7l.4 .2M195.5 189.4l.4 .2M195.5 186.7v2.7"/>
<path d="M195.5 189.4l-1.7 1M195.9 186.9v2.7M198 185.7l-2.1 1.2M198 185.7v6.1l-6 3.5M198 185.7l-5.3-3-6.3 3.6M198.8 196.7l5.4 3.1M198.8 196.7v2M198.8 198.7l5.4 3.1M199.4 199.1l.1 4.7M201.5 195.3a.67 .67 0 0 0 .6 .7 .67 .67 0 0 0 .7-.7M201.5 194l.6 .4 .7-.4M201.5 194v1.8"/>
<path d="M201.8 193.8l.3-.2 .7 .4M201.8 193.8l.3 .1M201.8 193.8l-.3 .2M202.1 193.9v2.1M202.4 193.8l-.3 .1M202.8 194v1.8M204.1 187.3v6.2l2.3 1.3M204.1 187.3l5.3 3.1M204.2 196.9a.67 .67 0 0 0 .6 .6 .67 .67 0 0 0 .7-.6M204.2 195.5l.6-.3 .7 .3M204.2 195.5v1.8M204.2 199.8v2"/>
<path d="M204.2 195.5l.6 .4 .7-.4M204.5 195.3l.3 .2M204.8 195.5v2M205.1 195.3l-.3 .2M205.5 195.5v1.8M206.6 186.4l-.4-.3-2.1 1.2M206.6 186.4l-1.3 .8 4.4 2.5 1-.5-.1-.4M206.6 186.4v1.6M207.2 187.8v.5M207.2 191.1v1.3l.4-.2M207.2 193.5v.9M207.2 194.4l-.8 .4"/>
<path d="M207.2 193.5l.4 .3M207.2 187.8l.5 .3 .5-.3M207.2 194.4l.4 .2M207.4 187.3l.3 .2M207.4 187.3l-.2 .5M207.4 187.3l.3-.1 .3 .1M207.5 199.8v5.5l-.4 .2M207.6 191.3v4.2l1.8 1M207.6 191.4l-1.2-.7v4.1M207.6 193.3l-.4 .2M207.7 187.5v1.1M208 187.3l.2 .5"/>
<path d="M208 187.3l-.3 .2M208.2 187.8v1.1M209.3 187.5l-1.1 .6M209.3 189l-.4 .2M209.3 186.6l.5 .3 .6-.3M209.3 186.6v2.9M209.3 187l-1.1 .7M209.4 190.4v6.1M209.5 186.1l.3-.2 .3 .2M209.5 186.1l-.2 .5M209.5 186.1l.3 .2M209.8 186.3v3.4"/>
<path d="M210.1 186.1l.3 .5M210.1 186.1l-.3 .2M210.4 186.6v2.8M210.6 188.8v.4M211.4 185.4l.5 .3 .6-.3M211.4 186.3l-1 .6M211.4 187.8l-1 .6M211.4 185.8l-1.1 .7M211.4 185.4v3.3M211.6 184.9l.3-.2 .4 .2M211.6 184.9l-.2 .5M211.6 184.9l.3 .2"/>
<path d="M211.9 185.1v3.4M212.3 184.9l-.4 .2M212.3 184.9l.2 .5M212.5 185.4v2.7M212.6 182.5l.4 .2M212.6 185.1l-.2 .1M212.6 182.5l2.1-1.3 5.3 3.1M212.6 185.1l.4 .3M212.6 182.5v2.6M212.7 187.6l.1 .4-1.3 .7-.6-.1-.3 .2M212.7 187.6v.4M213 185.4l-.5 .3"/>
<path d="M213 182.7v2.7M213.5 184.2l.6 .3 .5-.3M213.5 186.6l-1 .6M213.5 184.2v3.3M213.7 183.7l.4-.2 .3 .2M213.7 183.7l-.2 .5M213.7 183.7l.4 .2M214.1 183.9v3.3M214.4 181.9l4.4 2.6-.9 .5h-.7l-.3 .1M214.4 181.9l-1.4 .8M214.4 181.9v1.8M214.4 183.7l-.3 .2"/>
<path d="M214.4 183.7l.2 .5M214.6 186.2l.3 .1M214.6 184.2v2.7M214.8 186.4l.1 .3-1.3 .8-.6-.1-.3 .2M214.8 186.4v.4M216.9 185.1l.1 .4-1.2 .7h-.7l-.3 .2M216.9 185.3l-.6-.3v.9M216.9 185.1v.5M220 184.3l-10.6 6.1M220 184.3v6.1l-10.6 6.1M220.8 181.5a1.21 1.21 0 0 1 .2-2.2 1.9 1.9 0 0 1 1.2 2.7l-.2 .1M224.6 183.6a1.21 1.21 0 0 1 .2-2.1 1.9 1.9 0 0 1 1.1 2.7l-.2 .1"/>
<path d="M225.4 189.7v9.3M225.4 195.8l-18.3 10.5M225.4 197.7l-18.2 10.5M225.4 189.5l-21.2 12.3M226.2 199.3l.2 .1-3.6 2.1-.3-.1-7.7 4.4M226.2 199.3v.3M226.4 187.8a8.4 8.4 0 0 1 9.5 .2 2.32 2.32 0 0 1-.6 3.9 8.4 8.4 0 0 1-9.3-.7 2.19 2.19 0 0 1 .4-3.4zM228.2 183.8a1.76 1.76 0 0 1 1.5 2.6 1.74 1.74 0 0 1-1.5-2.6zM228.4 185.8l-24.2 14M228.4 185.8v1M228.4 186.2l.7 .4M228.8 189.2a3.1 3.1 0 0 1 4.7 .4 2.3 2.3 0 0 1-3.1 1.5 1.49 1.49 0 0 1-1.6-1.9z"/>
<path d="M231.6 186.5l.3-.6a1.31 1.31 0 0 1 1.5 .8M231.9 181.6a1.76 1.76 0 0 1 1.6 2.6 1.76 1.76 0 0 1-1.6-2.6zM233.9 194.7l9.6 5.5-19.3 11.1M233.9 194.7l-19.2 11.1 9.5 5.5M233.9 194.7l-7.7 4.6M234.9 184.8l5.1 2.9M234.9 184.8l1.7-1 3.2 1.8M234.9 184.8v2.5M236.8 189.7v6M236.8 190.6l1.3 .7M238.1 191.3v5.1M238.1 191.3l-1.3 .7"/>
<path d="M239.8 185.6l2.9-1.6 16.9 9.8a1.48 1.48 0 0 1 1.1 1.4 1.48 1.48 0 0 1-1.1 1.4M239.8 180.8v4.8M240 187.7v9.8M243.5 185.7l15.1 8.7M243.5 185.7l-3.5 2M243.5 185.7v13.8M258.6 194.4a.82 .82 0 0 1 .5 .8 .82 .82 0 0 1-.5 .8M258.6 196l-10.7 6.1M258.6 194.4v1.6M259.6 198.5l-10.6 6.1M259.6 196.6l-10.6 6.1M259.6 196.6v1.9"/>
<path d="M260.5 194.6a2.54 2.54 0 0 1 1.7 3.6l-1.2 1M260.7 195.2v1.9a1.72 1.72 0 0 1-1.1 1.4M261 199.2v17.1M261 199.2l-12.5 7.3M262.6 197.1v17.1a2.67 2.67 0 0 1-1.6 2.1M175.9 211.4l10.7 6.2M176.2 206.6l.4 .3M177.5 207.2v2M179.2 208.2a3 3 0 0 0 1 2.1M179.2 208.2l-1.7 1M179.2 207.1v1.1M179.2 208l1 .6"/>
<path d="M179.8 213.6l-1.4 .8M180.2 206.6h.1M180.2 206.5a3.2 3.2 0 0 1-3.6 .4M181.3 214.4v1l-.6 .3M182.4 201.5l.7 .4-.7 .7 2.2 1.2M182.4 201.5l.5-.3 4.1 2.3M182.4 201.5v4.2l2.2 1.3M184.6 203.8v3.2M185.6 203.4l-1 .4M185.6 203.4v3.2M185.6 206.6l-1 .4M185.7 203.4l.7 .4"/>
<path d="M185.7 203.4h-.1M185.7 206.6l.7 .4M185.7 203.4v3.2M185.7 206.6h-.1M186.4 203.8v3.2M186.6 212.6l4.1 3.9M186.6 212.6l1.1-.6 3.2 1.8M186.6 212.6v10.9M187 203.5l-.6 .3M187 203.5v3.2l-.6 .3M189.9 208.9l3.7 2.2-2.7 1.6M189.9 208.9l1.6-1 6.7 3.9"/>
<path d="M189.9 208.9v4.3M190.7 216.5l16.4 9.5M190.7 216.5v12.8M190.9 212.7v1.8l1.3 1.3M190.9 212.7l1.3 1.2M192.2 215.8l16.3 9.4M192.2 213.9l16.3 9.4M192.2 213.9v1.9M193.4 208.9l2.3 .3M193.4 201.4l4 2.3M193.4 202.8l.7 .4M193.6 207.9l2.1 .2"/>
<path d="M194.1 207.6l1.6 .1M194.1 203.2l-.7 .5M194.1 203.2l-.7 .4M195.7 206.9v3.5M195.8 206.6l-2.4 1.4M196.5 203.2l2.1 .8M196.6 203.2l2 .8M196.8 204.9a8.4 8.4 0 0 1 9.5 .2 2.32 2.32 0 0 1-.6 4 8.4 8.4 0 0 1-9.4-.8 2.19 2.19 0 0 1 .5-3.4zM197.4 204l.3 .2h-.3M197.4 203.7l-4 2.3M197.4 203.7v.8M198.2 211.8l-3.7 2.2 15 8.7a2.98 2.98 0 0 0 2.7 0l10.7-6.1 1.1 .6"/>
<path d="M198.2 211.8v4.4M198.2 214.3l.1 1.9M199.2 206.3a3.1 3.1 0 0 1 4.7 .4 2.31 2.31 0 0 1-3.1 1.5 1.49 1.49 0 0 1-1.6-1.9zM199.4 200.6l5.4 3.1 2.7-1.5M204.8 201.4v2.8M206.5 205.3l.6-.4v.6M206.5 205.2l.6 .3M207.2 206.9v14.4M208.9 213.5l6.7 3.9-7.6 4.4M208.9 213.5v2l5 2.9M208.9 215l-1.7 1M210.1 216.2l-2.9 1.7"/>
<path d="M213.3 218.1l-4.7 2.7M213.4 205.8l10.8 6.3M213.4 205.8v9.7l5.6 3.3M213.4 210.9l-4.5 2.6M214.8 205.8l9.4 5.5M214.8 205.8v.1M215.9 217.5l.5 .9M215.9 217.5l.3 .4M215.9 217v.5M216.2 217.9l.2 .5M216.2 217.9l2.2 1.3M216.2 217.1v.8"/>
<path d="M216.4 218.4l1.7 .9M224 217.2v1.9l-10.7 6.1M224 217.2l-10.7 6.1M224.2 211.3h.1M224.2 212.1v5.6M227.2 218.8v5.7a.82 .82 0 0 0 .4 .9 .82 .82 0 0 0 .9-.1M227.2 218.8l-12.5 7.2M229.8 210.9l4.9 2.8M229.8 208.8v5.6M229.8 208.8l-5.6 3.3M229.8 208.8l-.6-.3-5 2.8M231.5 215.7l3.2 1.9"/>
<path d="M231.5 215l-1.4-.8-6.1 3.6M231.5 215l-5.4 3.1 1.1 .7M231.5 215v2.7l1.7-1M231.8 215.9l-.3 .2M234.7 213.7v3.9M234.7 206.3l.1 .1M235.1 206.1h.1M235.1 213.3l.8 .1M235.1 213.3l-.4 .4M235.1 213.3v3.9M235.1 217.2l-.4 .4M235.1 217.2l.8 .1"/>
<path d="M235.1 206.1v.1M235.9 213.4v3.9M236.2 213l.8 .1M236.2 213l-.3 .4M236.2 213v3.9M236.2 216.9l-.3 .4M236.2 216.9h.8M236.6 205.3h.1M236.6 208.7l.9-.5v.8M236.6 205.3v.1M236.6 205.3l-1.5 .8M237 213.1v3.8"/>
<path d="M237.2 212.6h.8M237.2 212.6l-.2 .5M237.2 212.6v3.9M237.2 216.5l-.2 .4M237.3 208.3v.6l.2 .1M237.8 204.9l-3.9 2.3 6 3.5M237.8 209.1l-.3 .2M237.8 209.1l1.3 .8M237.8 208.8l-.3 .2M238.1 204.5v.1M238.5 204.4l-8.7 4.9M238.5 204.2l-8.7 5"/>
<path d="M238.8 212l-.8 .1v4.4h-.8M238.8 212v3.9l-.8 .1M239.1 203.5l-.6-.4v2.1l-.7-.4v4.3M239.1 209.9l-.2 .1M239.1 203.5v6.4M239.5 211.4l-.8 .1 .1 .5M239.5 211.4v3.8l-.7 .2M239.9 210.7l-.7 .2 .3 .5M239.9 210.7v3.8l-.4 .2M240.7 210.8l1.3 .8M240.7 210.8l-.8 .4M240.7 208.2l1.3 .8"/>
<path d="M240.7 208.2v2.6M242 211.6l-2.1 1.2M242 209v2.6M243.4 200.2v.1M244.7 200.2l-10.8-6.2-20.5 11.8M244.7 203.5l2 1.2M244.7 200.2l-5.6 3.3M244.7 200.2v5.6M244.9 204.8l-.2-.1 1 .5M246 213.9l1.1 .7M246 213.9l-18.5 10.8M247.1 214.6l-18.6 10.7"/>
<path d="M247.4 211.6a2.98 2.98 0 0 1-1.4 2.3M247.4 205.8l-5.4 3.2M247.4 205.8v5.8M247.4 205.8l1.1 .7M247.4 211.6l1.1 .6M247.9 202.1l1.1 .6M247.9 204l-7.2 4.2M247.9 204l1.1 .6M247.9 202.1v1.9M248.5 212.2a2.98 2.98 0 0 1-1.4 2.4M248.5 206.5v5.7M249 202.7v1.9"/>
<path d="M260.7 217l-46.4 26.8M261 216.3l-.3 .7M261 216.3l-46.3 26.8M262.5 214.2a3.2 3.2 0 0 1-1.8 2.8M186.6 223.5l4.1 5.8M207.1 226a8.3 8.3 0 0 0 7.6 0M207.1 226v17.1M207.2 220l.4-.2 1.2 1.5M208.5 225.2a5.4 5.4 0 0 0 4.8 0M208.5 223.3a5.4 5.4 0 0 0 4.8 0M208.5 223.3v1.9M211.4 222.4l.1 .6"/>
<path d="M211.4 222.5v.5M211.6 221.8l-.2 .6M213.3 223.3v1.9M214.3 220.3l1.3 .4M214.3 220.3l-.8 .5 1.2 .4M214.3 220.3l.4 .9M214.7 226v17.1M214.7 221.2l-.4 .3M214.7 221.2l.1 .1M215.6 220.7v.1M216 220.5l-.4 .2M216.9 220l-1.1-.1a4.9 4.9 0 0 0-4.1 1.8l.1 1.2"/>
<path d="M227.5 224.7l-.3 .1M227.5 224.7l1 .6M207.1 243.1l.1 .4a6.7 6.7 0 0 0 7.1 .3M207.1 243.1a8.3 8.3 0 0 0 7.6 0M214.7 243.1l-.4 .7"/>
<circle cx="181.9" cy="69.3" r="3.7"/>
</g>
<g fill="none" stroke="#c0c0c0" stroke-width=".28">
<path d="M4.8 4.8l5 5M4.8 4.8h422.2M4.8 4.8v269.8M9.8 9.8h412.2M9.8 9.8v259.8M57.5 4.8v5M110.3 4.8v5M163.1 4.8v5M213.4 4.8l2.5 2.5M215.9 7.3v2.5M218.4 4.8l-2.5 2.5M268.7 4.8v5"/>
<path d="M321.5 4.8v5M374.3 4.8v5M422 9.8v210.7M427 4.8l-5 5M427 4.8v269.8h-422.2M4.8 49.7h5M422 49.7h5M4.8 94.7h5M422 94.7h5M4.8 137.1l2.5 2.6M7.3 139.7l-2.5 2.6M7.3 139.7h2.5"/>
<path d="M422 139.7h2.6M424.6 139.7l2.4 2.4M427 137.3l-2.4 2.4M4.8 184.7h5M422 184.7h5M4.8 229.7h5M312 231.5v43.1M427 231.5h-177.8v33.6M427 220.5h-34.8v11M312 240.3h115M312 252.4h115M349.1 252.4v8.9"/>
<path d="M384.9 252.4v8.9M412.6 240.3v12.1M415.2 252.4v8.9M9.8 265.1h302.2M9.8 269.6l-5 5M9.8 269.6h302.2M57.5 269.6v5M110.3 269.6v5M163.1 269.6v5M215.9 272.2l-2.4 2.4M215.9 272.2l2.4 2.4M215.9 269.6v2.6"/>
<path d="M268.7 269.6v5M312 270.2h115M312 261.3h115M341.7 270.2v4.4M370.8 261.3v8.9M379.5 270.2v4.4M401.3 270.2v4.4"/>
</g>
<path d="M159.4 97a.34 .34 0 0 1 .5 .1 .34 .34 0 0 1 0 .4 .34 .34 0 0 1-.5 .1l.2-.3-.2 .3z" fill="#000"/>
<text font-size="5.4" x="416.5" y="249.1">A</text>
<g font-size="3.9">
<text x="236.1" y="14.6">ITEM</text>
<text x="256.7" y="16.6">PART NUMBER</text>
<text x="304.7" y="16.6">DRAWING</text>
<text x="360.4" y="16.6">DESCRIPTION</text>
<text x="411.7" y="16.6">QTY.</text>
<text x="236.5" y="18.5">NO.</text>
<text x="239.1" y="24.8">1</text>
<text x="257.4" y="24.8">CLKV3-ML-11</text>
<text x="299.7" y="24.8">CLKV3-DWG-21</text>
<text x="354" y="24.8">Front panel window</text>
<text x="414.9" y="24.8">1</text>
<text x="180.8" y="71">1</text>
</g>
<g font-size="3.5">
<text x="394.1" y="225.3">Benoit Frigon</text>
<text x="394.1" y="228.8">www.frigon.info</text>
<text x="419.3" y="259.7">B</text>
</g>
<g font-size="3.2">
<text x="316.7" y="238.4">ALARM CLOCK V3</text>
<text x="316.7" y="247.3">FINAL ASSEMBLY</text>
<text x="316.7" y="250.8">STEP 4</text>
<text x="316.7" y="259.7">CLKV3</text>
<text x="353.3" y="259.7">CLKV3-DWG-35</text>
<text x="387.6" y="259.7">INCHES</text>
<text x="317" y="268.2">--</text>
</g>
<g font-size="2.8">
<text x="31" y="8.5">1</text>
<text x="85.1" y="8.5">2</text>
<text x="137.3" y="8.5">3</text>
<text x="189.7" y="8.5">4</text>
<text x="242.1" y="8.5">5</text>
<text x="294.4" y="8.5">6</text>
<text x="347.6" y="8.5">7</text>
<text x="400.3" y="8.5">8</text>
<text x="423.8" y="27.2">A</text>
<text x="6.7" y="71.8">B</text>
<text x="423.8" y="72.8">B</text>
<text x="6.4" y="118.6">C</text>
<text x="423.5" y="118.9">C</text>
<text x="6.5" y="162.1">D</text>
<text x="423.4" y="163">D</text>
<text x="6.7" y="207.9">E</text>
<text x="423.7" y="204.9">E</text>
<text x="313.1" y="234.6">PROJECT</text>
<text x="313.3" y="243.2">TITLE</text>
<text x="414.5" y="243.6">REV</text>
<text x="6.7" y="253.8">F</text>
<text x="313.7" y="255.3">PART #</text>
<text x="351" y="255.3">DOCUMENT #</text>
<text x="386.8" y="255.3">UNITS</text>
<text x="416.7" y="255.3">SIZE</text>
<text x="11.4" y="268.4">FILE : clkv3-dwg-35_final-assembly</text>
<text x="313.7" y="264.6">MATERIAL</text>
<text x="372.6" y="264.5">FINISH</text>
<text x="375.5" y="267.9">--</text>
<text x="32.7" y="273.3">1</text>
<text x="85.7" y="273.3">2</text>
<text x="137.6" y="273.3">3</text>
<text x="189.6" y="273.3">4</text>
<text x="243.2" y="273.2">5</text>
<text x="313.7" y="273.3">DATE</text>
<text x="324.5" y="273.3">12/13/2018</text>
<text x="344.1" y="273.1">APVD BY :</text>
<text x="383" y="273.1">SCALE</text>
<text x="393.8" y="273.1">3:2</text>
<text x="404.9" y="273.1">SHEET 5 OF 9</text>
</g>
<text font-size="2.7" x="251.7" y="235.2">NOTES :</text>
<text font-size="2.5" x="6.4" y="27">A</text>
</svg>
